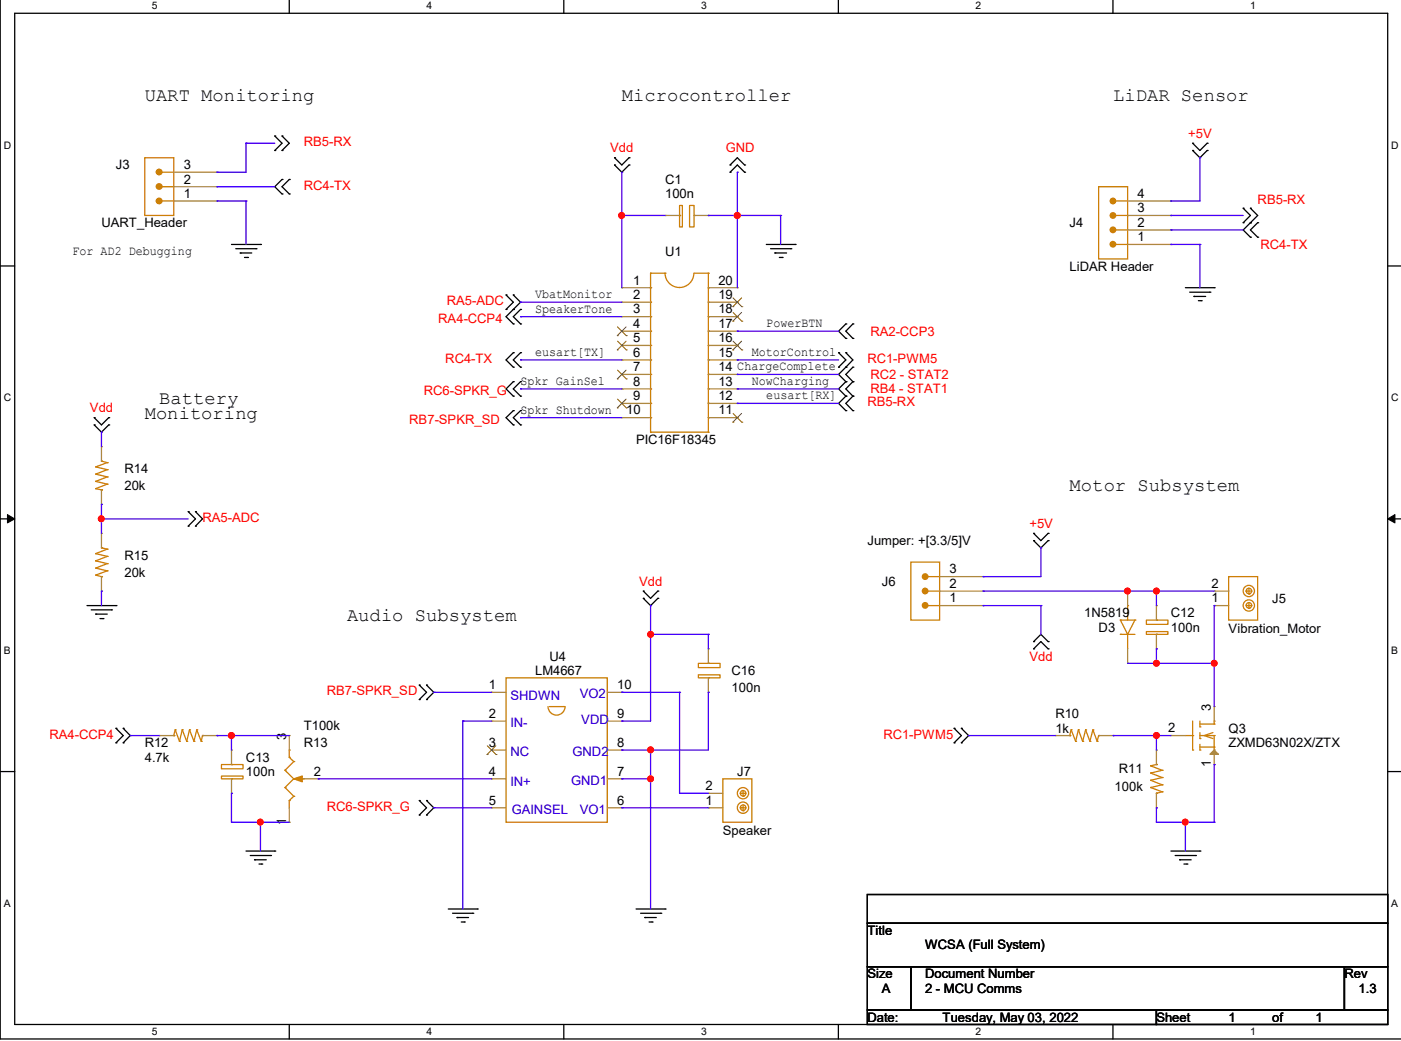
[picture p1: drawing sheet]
<svg xmlns="http://www.w3.org/2000/svg" width="278mm" height="207mm" viewBox="0 0 278 207" stroke-linecap="round" stroke-linejoin="round" font-family="sans-serif">
<path d="M0 -.1v206.5h278.3M2.9 2.6h272.7v201h-272.7z" fill="none" stroke="#000" stroke-width=".25"/>
<g fill="#fff">
<path d="M30.2 .1h1.1v2.2h-1.1z"/>
<path d="M30.2 203.8h1.1v2.3h-1.1z"/>
</g>
<path d="M57.4 0v2.6M57.4 203.6v2.8" fill="none" stroke="#000" stroke-width=".25"/>
<g fill="#fff">
<path d="M84.7 .1h1.1v2.2h-1.1z"/>
<path d="M84.7 203.8h1.1v2.3h-1.1z"/>
</g>
<path d="M112 0v2.6M112 203.6v2.8" fill="none" stroke="#000" stroke-width=".25"/>
<g fill="#fff">
<path d="M139.2 .1h1.1v2.2h-1.1z"/>
<path d="M139.2 203.8h1.1v2.3h-1.1z"/>
</g>
<path d="M166.5 0v2.6M166.5 203.6v2.8" fill="none" stroke="#000" stroke-width=".25"/>
<g fill="#fff">
<path d="M193.8 .1h1.1v2.2h-1.1z"/>
<path d="M193.8 203.8h1.1v2.3h-1.1z"/>
</g>
<path d="M221 0v2.6M221 203.6v2.8" fill="none" stroke="#000" stroke-width=".25"/>
<g fill="#fff">
<path d="M248.3 .1h1.1v2.2h-1.1z"/>
<path d="M248.3 203.8h1.1v2.3h-1.1z"/>
<path d="M.8 27.7h1.4v2.3h-1.4z"/>
<path d="M276.3 27.7h1.4v2.3h-1.4z"/>
<path d="M.8 77.9h1.4v2.3h-1.4z"/>
<path d="M276.3 77.9h1.4v2.3h-1.4z"/>
</g>
<path d="M0 52.8h2.9M275.6 52.8h2.7" fill="none" stroke="#000" stroke-width=".25"/>
<g fill="#fff">
<path d="M.8 128.2h1.3v2.2h-1.3z"/>
<path d="M276.3 128.2h1.3v2.2h-1.3z"/>
</g>
<path d="M0 103.1h2.9M275.6 103.1h2.7" fill="none" stroke="#000" stroke-width=".25"/>
<path d="M1.5 102.2l1.4 .9-1.4 .8zM275.6 103.1l1.4-.9v1.7z" fill="#000" stroke="#000" stroke-width=".2"/>
<g fill="#fff">
<path d="M.8 178.4h1.3v2.2h-1.3z"/>
<path d="M276.3 178.4h1.3v2.2h-1.3z"/>
</g>
<g fill="none" stroke="#000" stroke-width=".25">
<path d="M54.6 29.9h.1M54.6 27h.1M54.6 27l1.4 1.5-1.4 1.4M56 29.9h.1M56 27h.1M56 35.7h.1M56 38.5h.1M56 27l1.4 1.5-1.4 1.4M56 35.7l-1.4 1.4 1.4 1.4M57.4 38.5h.1M57.4 35.7h.1M57.4 35.7l-1.4 1.4 1.4 1.4"/>
<path d="M122 32.8h.1M122 31.3h.1M122 32.8l1.5 1.4 1.4-1.4M122 31.3l1.5 1.5 1.4-1.5M124.9 32.8h.1M124.9 31.3h.1M145 32.8h.1M145 34.2h.1M145 32.8l1.4-1.5 1.5 1.5M145 34.2l1.4-1.4 1.5 1.4M147.9 32.8h.1M147.9 34.2h.1"/>
<path d="M236.9 29.9h.1M236.9 28.5h.1M236.9 29.9l1.4 1.4 1.4-1.4M236.9 28.5l1.4 1.4 1.4-1.4M239.7 29.9h.1M239.7 28.5h.1M46 48.6h5.7M46.8 49.4h4M47.7 50.3h.1M47.7 50.3h2.3M48.6 51.2h.5M49.1 51.2h.1"/>
<path d="M50.8 49.4h.1M51.7 48.6h.1M100.5 58.6h.1M100.5 58.6l1.4 1.4-1.4 1.5M101.9 58.6h.1M101.9 58.6l1.5 1.4-2.9 2.9 1.4 1.5M152.2 48.6h5.7M153 49.4h4.1M153.9 50.3h.1M153.9 50.3h2.3M154.8 51.2h.5M155.3 51.2h.1"/>
<path d="M157.1 49.4h.1M157.9 48.6h.1M235.4 57.2h5.7M236.3 58.1h4M237.1 58.9h.1M237.1 58.9h2.3M238 59.7h.5M238.5 59.7h.1M240.3 58.1h.1M241.1 57.2h.1M246.9 44.3h.1M246.9 41.4h.1"/>
<path d="M246.9 41.4l1.4 1.4-1.4 1.5M248.3 44.3h.1M248.3 47.1h.1M248.3 41.4h.1M248.3 41.4l1.5 1.4-2.9 2.9 1.4 1.4M249.8 47.1h.1M249.8 44.3h.1M249.8 44.3l-1.5 1.4 1.5 1.4M100.5 61.5h.1M101.9 70.1h.1M101.9 73h.1M101.9 61.5h.1"/>
<path d="M101.9 64.4h.1M101.9 75.8h.1M101.9 78.7h.1M101.9 70.1l-1.4 1.4 1.4 1.5M101.9 75.8l-1.4 1.5 1.4 1.4M103.4 70.1h.1M103.4 73h.1M103.4 61.5h.1M103.4 64.4h.1M103.4 75.8h.1M103.4 78.7h.1M103.4 70.1l-1.5 1.4 1.5 1.5"/>
<path d="M103.4 61.5l-1.5 1.4 1.5 1.5M103.4 75.8l-1.5 1.5 1.5 1.4M166.5 73h.1M166.5 70.1h.1M166.5 70.1l1.5 1.4-1.5 1.5M168 78.7h.1M168 73h.1M168 70.1h.1M168 64.4h.1M168 67.2h.1M168 75.8h.1M168 78.7l-1.5 1.5 1.5 1.4"/>
<path d="M168 70.1l1.4 1.4-1.4 1.5M168 64.4l-1.5 1.4 1.5 1.4M168 75.8l-1.5 1.5 1.5 1.4M168 73l-1.5 1.4 1.5 1.4M169.4 78.7h.1M169.4 67.2h.1M169.4 64.4h.1M169.4 75.8h.1M169.4 73h.1M169.4 78.7l-1.4 1.5 1.4 1.4M169.4 64.4l-1.4 1.4 1.4 1.4M169.4 75.8l-1.4 1.5 1.4 1.4"/>
<path d="M169.4 73l-1.4 1.4 1.4 1.4M18.7 84.4h.1M18.7 83h.1M18.7 84.4l1.5 1.5 1.4-1.5M18.7 83l1.5 1.4 1.4-1.4M21.6 84.4h.1M21.6 83h.1M101.9 81.6h.1M101.9 84.4h.1M101.9 81.6l-1.4 1.4 1.4 1.4M103.4 81.6h.1M103.4 84.4h.1"/>
<path d="M103.4 81.6l-1.5 1.4 1.5 1.4M168 81.6h.1M169.4 81.6h.1M37.4 104.5h.1M37.4 101.7h.1M37.4 101.7l1.4 1.4-1.4 1.4M38.8 104.5h.1M38.8 101.7h.1M38.8 101.7l1.4 1.4-1.4 1.4M127.8 118.9h.1M127.8 117.4h.1M127.8 118.9l1.4 1.4 1.4-1.4"/>
<path d="M127.8 117.4l1.4 1.5 1.4-1.5M130.6 118.9h.1M130.6 117.4h.1M205.3 107.4h.1M205.3 106h.1M205.3 107.4l1.4 1.5 1.5-1.5M205.3 106l1.4 1.4 1.5-1.4M208.2 107.4h.1M208.2 106h.1M17.3 120.3h5.7M18.1 121.2h4M19 122h.1"/>
<path d="M19 122h2.3M19.9 122.9h.5M20.4 122.9h.1M22.1 121.2h.1M23 120.3h.1M83.3 136.1h.1M83.3 139h.1M83.3 136.1l1.4 1.5-1.4 1.4M84.7 139h.1M84.7 136.1h.1M84.7 136.1l1.4 1.5-1.4 1.4M205.3 127.5h.1"/>
<path d="M205.3 128.9h.1M205.3 127.5l1.4-1.5 1.5 1.5M205.3 128.9l1.4-1.4 1.5 1.4M208.2 127.5h.1M208.2 128.9h.1M0 153.3h2.9M23 144.7h.1M23 147.6h.1M23 144.7l1.5 1.4-1.5 1.5M24.5 147.6h.1M24.5 144.7h.1M24.5 144.7l1.4 1.4-1.4 1.5"/>
<path d="M83.3 159.1h.1M83.3 159.1l1.4 1.4-1.4 1.4M84.7 159.1h.1M84.7 159.1l1.4 1.4-1.4 1.4M189.5 144.7h.1M189.5 147.6h.1M189.5 144.7l1.4 1.4-1.4 1.5M190.9 147.6h.1M190.9 144.7h.1M190.9 144.7l1.5 1.4-1.5 1.5M275.6 153.3h2.7M48.9 169.1h5.7"/>
<path d="M49.7 170h4M50.5 170.8h.1M50.5 170.8h2.4M51.4 171.7h.6M52 171.7h.1M53.7 170h.1M54.6 169.1h.1M83.3 161.9h.1M84.7 161.9h.1M172.3 177.7h103.3v5.7h-103.3zM232.5 169.1h5.8M233.4 170h4"/>
<path d="M234.3 170.8h.1M234.3 170.8h2.3M235.1 171.7h.6M235.7 171.7h.1M237.4 170h.1M238.3 169.1h.1M89 180.6h5.8M89.9 181.5h4M90.8 182.3h.1M90.8 182.3h2.2M91.6 183.2h.6M92.2 183.2h.1"/>
<path d="M93.9 181.5h.1M94.8 180.6h.1M126.3 180.6h5.8M127.2 181.5h4M128.1 182.3h.1M128.1 182.3h2.2M128.9 183.2h.6M129.5 183.2h.1M131.2 181.5h.1M132.1 180.6h.1M172.3 183.4h103.3v8.7h-103.3zM172.3 192.1h8.6v8.6h-8.6z"/>
<path d="M180.9 192.1h86.1v8.6h-86.1zM267 192.1h8.6v8.6h-8.6zM172.3 200.7h57.4v2.9h-57.4zM229.7 200.7h45.9v2.9h-45.9z"/>
</g>
<g fill="none" stroke="#cc8006" stroke-width=".25">
<path d="M28.7 31.3h5.8v11.5h-5.8zM31.9 34.2h.1M31.9 37.1h.1M31.9 39.9h.1M31.9 34.2h2.6M31.9 37.1h2.6M31.9 39.9h2.6M218.2 37.1h5.7v14.3h-5.7zM221.4 39.9h.1M221.4 39.9h2.5M129.2 54.3h.1M129.2 57.2h.1"/>
<path d="M129.2 54.3v31.6M129.2 54.3h2.9M132.1 54.3h.1M132.1 54.3a2.85 2.85 0 0 0 2.9 2.8 2.85 2.85 0 0 0 2.8-2.8M135 40.8h.5v4.3h-.5zM135 42.8h.1M136.9 40.8h.9v4.3h-.9zM137.8 42.8h.1M137.8 54.3h2.9M140.7 54.3h.1M140.7 57.2h.1M140.7 54.3v31.6"/>
<path d="M221.4 42.8h.1M221.4 45.7h.1M221.4 48.6h.1M221.4 42.8h2.5M221.4 45.7h2.5M221.4 48.6h2.5M129.2 60h.1M129.2 62.9h.1M129.2 65.8h.1M129.2 68.6h.1M129.2 71.5h.1M129.2 74.4h.1"/>
<path d="M129.2 77.3h.1M140.7 77.3h.1M140.7 74.4h.1M140.7 71.5h.1M140.7 68.6h.1M140.7 65.8h.1M140.7 62.9h.1M140.7 60h.1M19 92.8h.1M19 94.2h.1M19 95.6h.1M19 97.1h.1"/>
<path d="M19 92.8l2.3 .5M19 94.2l2.3 .6M19 95.6l2.3 .6M19 97.1l1.2 .2M20.2 97.3h.1M20.2 91.6h.1M20.2 91.6l1.1 .3M21.3 91.9h.1M21.3 93.3h.1M21.3 94.8h.1M21.3 96.2h.1M21.3 91.9l-2.3 .9"/>
<path d="M21.3 93.3l-2.3 .9M21.3 94.8l-2.3 .8M21.3 96.2l-2.3 .9M129.2 85.9h.1M129.2 80.2h.1M129.2 83h.1M129.2 85.9h11.5M140.7 85.9h.1M140.7 83h.1M140.7 80.2h.1M19 110h.1M19 111.4h.1"/>
<path d="M19 112.9h.1M19 114.3h.1M19 110l2.3 .5M19 111.4l2.3 .6M19 112.9l2.3 .5M19 114.3l1.2 .3M20.2 114.6h.1M20.2 108.9h.1M20.2 108.9l1.1 .2M21.3 109.1h.1M21.3 110.5h.1M21.3 112h.1"/>
<path d="M21.3 113.4h.1M21.3 109.1l-2.3 .9M21.3 110.5l-2.3 .9M21.3 112l-2.3 .9M21.3 113.4l-2.3 .9M180.9 111.7h5.7v11.5h-5.7zM184 114.6h.1M184 117.4h.1M184 114.6h2.6M184 117.4h2.6M244 114.6h5.8v8.6h-5.8zM247.5 117.4h.1"/>
<path d="M247.5 117.4h1.1M248 118h.1M248 116.9v1.1M248 119.7v1.2M100.5 134.7h20.1v28.7h-20.1zM138.7 134.1h4.3v.6h-4.3zM138.7 131.8h4.3v.8h-4.3zM140.7 131.8h.1M140.7 134.7h.1M184 120.3h.1M184 120.3h2.6M222.5 123.2h.1"/>
<path d="M222.5 126h.1M222.5 123.2h2.9M222.5 123.2l1.4 2.8M222.5 126h2.9M223.9 126h.1M223.9 120.3h.1M223.9 120.3v2.9M223.9 126v2.9M225.4 123.2h.1M225.4 123.2l-1.5 2.8M227.7 125.5h4.2v.5h-4.2zM227.7 123.2h4.2v.8h-4.2z"/>
<path d="M229.7 123.2h.1M229.7 126h.1M247.5 120.3h.1M247.5 120.3h1.1M248 120.9h.1M34.5 146.1h.1M34.8 145h.1M34.8 145l.8 2.3M34.8 145l-.3 1.1M35.6 147.3h.1M36.2 145h.1M36.2 145l.9 2.3"/>
<path d="M36.2 145l-.6 2.3M37.1 147.3h.1M37.6 145h.1M37.6 145l.9 2.3M37.6 145l-.5 2.3M38.5 147.3h.1M39.1 145h.1M39.1 145l.9 2.3M39.1 145l-.6 2.3M40 147.3h.1M40.2 146.1h.1M40.2 146.1l-.2 1.2"/>
<path d="M44 154.2h4.3v.5h-4.3zM44 151.9h4.3v.9h-4.3zM46 151.9h.1M46 154.7h.1M56.6 156.5h.1M56.6 153h.1M56.6 156.5l1.7 1.7M56.6 153l1.7 1.7M57.4 159.1h.1M57.4 150.5h.1M57.4 149h.1M57.4 149v1.5"/>
<path d="M57.4 159.1v1.4M57.4 150.5l.9 .8M58.3 158.2h.1M58.3 154.7h.1M58.3 151.3h.1M58.3 158.2l-.9 .9M58.3 154.7l-1.7 1.8M58.3 151.3l-1.7 1.7M59.7 154.7h.6M60.3 154.7h.1M108.8 140.4a1.69 1.69 0 0 0 1.7 1.7 1.69 1.69 0 0 0 1.7-1.7M109.1 140.4h2.9"/>
<path d="M112 140.4h.1M143.6 154.7h5.7v8.7h-5.7zM147 157.6h.1M147 157.6h1.2M147.6 158.2h.1M147.6 157.1v1.1M147.6 159.9v1.2M212.4 146.1h.1M212.7 145h.1M212.7 145l.9 2.3M212.7 145l-.3 1.1M213.6 147.3h.1"/>
<path d="M214.2 145h.1M214.2 145l.8 2.3M214.2 145l-.6 2.3M215 147.3h.1M215.6 145h.1M215.6 145l.9 2.3M215.6 145l-.6 2.3M216.5 147.3h.1M217 145h.1M217 145l.9 2.3M217 145l-.5 2.3M217.9 147.3h.1"/>
<path d="M218.2 146.1h.1M218.2 146.1l-.3 1.2M228.5 152.2h.1M228.5 153.6h.1M228.5 155h.1M228.5 156.5h.1M228.5 152.2l2.3 .8M228.5 153.6l2.3 .9M228.5 155l2.3 .9M228.5 156.5l2.3 .8M229.7 157.6h.1M229.7 151.9h.1"/>
<path d="M229.7 151.9l-1.2 .3M230.8 153h.1M230.8 154.5h.1M230.8 155.9h.1M230.8 157.3h.1M230.8 153l-2.3 .6M230.8 154.5l-2.3 .5M230.8 155.9l-2.3 .6M230.8 157.3l-1.1 .3M235.4 146.1h1.5M236.9 146.1h.1M236.9 149h.1"/>
<path d="M236.9 143.3v5.7M238.3 149h.1M238.3 146.7h.1M238.3 144.4h.1M238.3 146.1h2.8M238.3 143.3v1.1M238.3 145.6v1.1M238.3 147.9v1.1M238.3 143.9h2.8M238.3 148.4h2.8M240.9 145.6l-1.8 .5 1.8 .6M241.1 146.1h.1"/>
<path d="M241.1 149h.1M241.1 143.3h.1M241.1 143.9h.1M241.1 148.4h.1M241.1 143.3v.6M241.1 146.1v2.9M147 160.5h.1M147 160.5h1.2M147.6 161.1h.1"/>
<circle cx="248" cy="117.4" r="1.12"/>
<circle cx="248" cy="117.4" r=".55"/>
<circle cx="248" cy="120.3" r="1.12"/>
<circle cx="248" cy="120.3" r=".55"/>
<circle cx="147.6" cy="157.6" r="1.12"/>
<circle cx="147.6" cy="157.6" r=".55"/>
<circle cx="147.6" cy="160.5" r="1.12"/>
<circle cx="147.6" cy="160.5" r=".55"/>
</g>
<g fill="none" stroke="#a84" stroke-width=".25">
<path d="M34.5 39.9h8.6M34.5 37.1h8.6M34.5 34.2h8.6M43.1 39.9h.1M43.1 37.1h.1M43.1 34.2h.1M223.9 39.9h8.6M232.5 39.9h.1M123.5 57.2h.1M123.5 57.2h5.7M132.1 42.8h.1M132.1 42.8h2.9"/>
<path d="M137.8 42.8h2.9M140.7 42.8h.1M140.7 57.2h5.7M146.4 57.2h.1M223.9 42.8h8.6M223.9 48.6h8.6M223.9 45.7h8.6M232.5 48.6h.1M232.5 45.7h.1M232.5 42.8h.1M123.5 60h.1M123.5 62.9h.1"/>
<path d="M123.5 65.8h.1M123.5 68.6h.1M123.5 71.5h.1M123.5 74.4h.1M123.5 77.3h.1M123.5 60h5.7M123.5 62.9h5.7M123.5 65.8h5.7M123.5 68.6h5.7M123.5 71.5h5.7M123.5 74.4h5.7M123.5 77.3h5.7"/>
<path d="M140.7 60h5.7M140.7 62.9h5.7M140.7 65.8h5.7M140.7 68.6h5.7M140.7 71.5h5.7M140.7 74.4h5.7M140.7 77.3h5.7M146.4 77.3h.1M146.4 74.4h.1M146.4 71.5h.1M146.4 68.6h.1M146.4 65.8h.1"/>
<path d="M146.4 62.9h.1M146.4 60h.1M20.2 88.7h.1M20.2 88.7v2.9M20.2 97.3v2.9M123.5 80.2h.1M123.5 83h.1M123.5 80.2h5.7M123.5 83h5.7M140.7 80.2h5.7M140.7 83h5.7M146.4 83h.1"/>
<path d="M146.4 80.2h.1M20.2 100.2h.1M20.2 106h.1M20.2 117.4h.1M20.2 106v2.9M20.2 114.6v2.8M186.6 117.4h8.6M186.6 114.6h8.6M195.2 117.4h.1M195.2 114.6h.1M223.9 117.4h.1M223.9 117.4v2.9"/>
<path d="M241.1 117.4h.1M241.1 117.4h2.9M97.6 137.6h.1M97.6 137.6h2.9M120.6 137.6h2.9M123.5 137.6h.1M140.7 128.9h.1M140.7 137.6h.1M140.7 128.9v2.9M140.7 134.7v2.9M186.6 120.3h8.6M195.2 120.3h.1"/>
<path d="M223.9 131.8h.1M223.9 128.9v2.9M229.7 120.3h.1M229.7 128.9h.1M229.7 120.3v2.9M229.7 126v2.9M241.1 120.3h.1M241.1 120.3h2.9M31.6 146.1h.1M31.6 146.1h2.9M40.2 146.1h2.9M43.1 146.1h.1"/>
<path d="M46 149h.1M46 157.6h.1M46 149v2.9M46 154.7v2.9M57.4 146.1h.1M57.4 146.1v2.9M60.3 154.7h2.9M63.2 154.7h.1M97.6 143.3h.1M97.6 149h.1M97.6 154.7h.1M97.6 154.7h2.9"/>
<path d="M97.6 143.3h2.9M97.6 149h2.9M120.6 154.7h2.9M120.6 143.3h2.9M120.6 149h2.9M123.5 154.7h.1M123.5 149h.1M123.5 143.3h.1M140.7 157.6h.1M140.7 157.6h2.9M209.6 146.1h.1M209.6 146.1h2.8"/>
<path d="M218.2 146.1h2.9M221.1 146.1h.1M229.7 149h.1M229.7 149v2.9M229.7 157.6v2.9M232.5 146.1h.1M232.5 146.1h2.9M241.1 151.9h.1M241.1 140.4h.1M241.1 140.4v2.9M241.1 149v2.9M57.4 163.4h.1"/>
<path d="M57.4 160.5v2.9M97.6 160.5h.1M97.6 160.5h2.9M120.6 160.5h2.9M123.5 160.5h.1M140.7 160.5h.1M140.7 160.5h2.9M229.7 160.5h.1"/>
</g>
<g fill="#cc8006" stroke="#cc8006" stroke-width=".25">
<path d="M58.3 154.7l1.7-.5v1.1z"/>
<circle cx="31.6" cy="34.2" r=".56"/>
<circle cx="31.6" cy="37.1" r=".56"/>
<circle cx="31.6" cy="39.9" r=".56"/>
<circle cx="183.7" cy="114.6" r=".55"/>
<circle cx="183.7" cy="117.4" r=".55"/>
<circle cx="183.7" cy="120.3" r=".55"/>
<circle cx="221" cy="39.9" r=".55"/>
<circle cx="221" cy="42.8" r=".55"/>
<circle cx="221" cy="45.7" r=".55"/>
<circle cx="221" cy="48.5" r=".55"/>
</g>
<g fill="none" stroke="#804000" stroke-width=".2">
<path d="M145.6 59.2l1.7 1.7M147.3 59.2l-1.8 1.7M122.6 66.7h.1M122.6 69.5h.1M122.6 75.3h.1M122.6 65l1.8 1.7M122.6 67.8l1.8 1.7M122.6 73.5l1.8 1.8M122.6 79.3l1.8 1.7M124.3 65l-1.7 1.7M124.3 67.8l-1.7 1.7M124.3 73.5l-1.7 1.8"/>
<path d="M124.3 79.3l-1.7 1.7M124.4 66.7h.1M124.4 69.5h.1M124.4 75.3h.1M145.5 69.5h.1M145.5 63.8h.1M145.5 60.9h.1M145.6 67.8l1.7 1.7M145.6 62.1l1.7 1.7M147.3 67.8l-1.8 1.7M147.3 62.1l-1.8 1.7M147.3 69.5h.1"/>
<path d="M147.3 63.8h.1M147.3 60.9h.1M122.6 81h.1M124.4 81h.1M145.5 83.9h.1M145.6 82.1l1.7 1.8M147.3 82.1l-1.8 1.8M147.3 83.9h.1M96.7 149.9h.1M96.8 148.2l1.7 1.7M98.5 148.2l-1.8 1.7M98.5 149.9h.1"/>
</g>
<path d="M241.1 149l.9 .9h-1.7z" fill="#a84" stroke="#a84" stroke-width=".25"/>
<g fill="none" stroke="#4200ff" stroke-width=".25">
<path d="M43.1 34.2h.1M43.1 39.9h.1M43.1 37.1h.1M43.1 39.9h5.8M43.1 37.1h11.5M48.9 28.5h.1M48.9 39.9h.1M48.9 28.5v5.7h-5.8M48.9 39.9v8.7M48.9 28.5h5.7M123.5 34.2h.1M123.5 34.2v23"/>
<path d="M146.4 34.2h.1M146.4 34.2v23M232.5 39.9h.1M238.3 31.3h.1M238.3 31.3v8.6h-5.8M123.5 42.8h.1M123.5 42.8h8.6M140.7 42.8h.1M140.7 42.8h14.3M146.4 42.8h.1M155 42.8h.1M155 42.8v5.8"/>
<path d="M232.5 48.6h.1M232.5 42.8h.1M232.5 45.7h.1M232.5 42.8h14.4M232.5 48.6h5.8M232.5 45.7h14.4M238.3 48.6h.1M238.3 48.6v8.6M103.4 71.5h.1M103.4 62.9h.1M103.4 77.3h.1M103.4 60h.1"/>
<path d="M103.4 71.5h20.1M103.4 62.9h20.1M103.4 77.3h20.1M103.4 60h20.1M146.4 71.5h.1M146.4 65.8h.1M146.4 74.4h.1M146.4 77.3h.1M146.4 71.5h20.1M146.4 65.8h20.1M146.4 77.3h20.1M146.4 74.4h20.1"/>
<path d="M20.2 85.9h.1M20.2 85.9v2.8M103.4 83h.1M103.4 83h20.1M146.4 80.2h.1M146.4 80.2h20.1M20.2 100.2h.1M20.2 103.1h.1M20.2 117.4h.1M20.2 100.2v5.8M20.2 117.4v2.9M20.2 103.1h17.2"/>
<path d="M195.2 114.6h.1M195.2 117.4h.1M195.2 117.4h45.9M206.7 108.9h.1M206.7 108.9v5.7h-11.5M229.7 117.4h.1M229.7 117.4v2.9M86.1 137.6h.1M86.1 137.6h11.5M123.5 137.6h.1M123.5 137.6h11.5M129.2 120.3h.1"/>
<path d="M129.2 126h.1M129.2 120.3v23h-5.7M129.2 126h11.5M135 137.6h.1M135 137.6v20M140.7 126h.1M140.7 137.6h.1M140.7 137.6v11.4h-17.2M140.7 126v2.9M195.2 120.3h.1M195.2 120.3h11.5M206.7 120.3h.1"/>
<path d="M206.7 120.3v5.7M223.9 131.8h17.2M229.7 131.8h.1M229.7 128.9h.1M229.7 128.9v2.9M241.1 120.3h.1M241.1 131.8h.1M241.1 120.3v20.1M25.9 146.1h.1M25.9 146.1h5.7M43.1 146.1h.1M43.1 146.1h14.3"/>
<path d="M46 146.1h.1M46 157.6h.1M46 146.1v2.9M46 157.6v5.8M63.2 154.7h.1M63.2 154.7h34.4M91.9 143.3h.1M91.9 143.3h5.7M91.9 143.3v37.3M123.5 143.3h.1M123.5 154.7h.1M123.5 149h.1"/>
<path d="M123.5 154.7h5.7M129.2 154.7h.1M129.2 149h.1M129.2 149v31.6M135 157.6h.1M135 157.6h5.7M192.4 146.1h.1M192.4 146.1h17.2M221.1 146.1h.1M221.1 146.1h11.4M229.7 146.1h.1M229.7 146.1v2.9"/>
<path d="M241.1 151.9h.1M241.1 151.9v11.5M46 163.4h.1M46 163.4h11.4M51.7 163.4h.1M51.7 163.4v5.7M86.1 160.5h.1M86.1 160.5h11.5M123.5 160.5h.1M123.5 160.5h17.2M229.7 160.5h.1M229.7 160.5v2.9h11.4"/>
<path d="M235.4 163.4h.1M235.4 163.4v5.7M241.1 163.4h.1"/>
</g>
<g fill="#f00" stroke="#f00" stroke-width=".25">
<circle cx="123.4" cy="42.8" r=".55"/>
<circle cx="146.4" cy="42.8" r=".56"/>
<circle cx="229.7" cy="146.1" r=".55"/>
<circle cx="235.4" cy="163.3" r=".55"/>
<circle cx="241.1" cy="131.8" r=".55"/>
<circle cx="223.9" cy="117.4" r=".55"/>
<circle cx="229.7" cy="117.4" r=".55"/>
<circle cx="229.7" cy="131.8" r=".55"/>
<circle cx="129.2" cy="154.7" r=".55"/>
<circle cx="129.2" cy="149" r=".55"/>
<circle cx="46" cy="146.1" r=".56"/>
<circle cx="51.7" cy="163.3" r=".55"/>
<circle cx="129.2" cy="126" r=".55"/>
<circle cx="20.1" cy="103.1" r=".55"/>
</g>
<g font-size="3.7">
<text x="28.7" y="20">UART Monitoring</text>
<text x="123.5" y="20">Microcontroller</text>
<text x="221.1" y="20">LiDAR Sensor</text>
<text x="28.7" y="83.2">Monitoring</text>
<text x="31.6" y="80.3">Battery</text>
<text x="212.4" y="97.5">Motor Subsystem</text>
<text x="68.9" y="123.3">Audio Subsystem</text>
</g>
<g font-size="2.6" fill="#f00">
<text x="60.3" y="29.1">RB5-RX</text>
<text x="236" y="27.4">+5V</text>
<text x="121.2" y="30.2">Vdd</text>
<text x="144.1" y="30.2">GND</text>
<text x="60.3" y="37.7">RC4-TX</text>
<text x="249.8" y="40.6">RB5-RX</text>
<text x="250.3" y="49.5">RC4-TX</text>
<text x="87" y="64.1">RA4-CCP4</text>
<text x="88.7" y="60.6">RA5-ADC</text>
<text x="172.8" y="66.7">RA2-CCP3</text>
<text x="88.4" y="72.1">RC4-TX</text>
<text x="172.3" y="72.1">RC1-PWM5</text>
<text x="172.8" y="75.3">RC2 - STAT2</text>
<text x="17.9" y="81.9">Vdd</text>
<text x="84.2" y="78.5">RC6-SPKR_G</text>
<text x="172.3" y="80.7">RB5-RX</text>
<text x="172.8" y="78.2">RB4 - STAT1</text>
<text x="81.3" y="84.2">RB7-SPKR_SD</text>
<text x="40.2" y="103.7">RA5-ADC</text>
<text x="204.4" y="104.8">+5V</text>
<text x="126.9" y="116.3">Vdd</text>
<text x="204.4" y="131.2">Vdd</text>
<text x="64.9" y="138.1">RB7-SPKR_SD</text>
<text x="9.8" y="146.7">RA4-CCP4</text>
<text x="175.4" y="146.7">RC1-PWM5</text>
<text x="64.9" y="161.1">RC6-SPKR_G</text>
</g>
<g font-size="2.6">
<text x="23" y="33.7">J3</text>
<text x="36.5" y="33.6">3</text>
<text x="36.5" y="39.3">1</text>
<text x="36.5" y="36.5">2</text>
<text x="132.1" y="36.5">C1</text>
<text x="132.1" y="39.4">100n</text>
<text x="225.9" y="39.3">4</text>
<text x="20.2" y="45.1">UART_Header</text>
<text x="212.4" y="45.1">J4</text>
<text x="225.9" y="47.9">1</text>
<text x="225.9" y="45.1">2</text>
<text x="225.9" y="42.2">3</text>
<text x="14.4" y="50.6">For AD2 Debugging</text>
<text x="132.1" y="50.9">U1</text>
<text x="212.4" y="53.8">LiDAR Header</text>
<text x="106.3" y="59.2">VbatMonitor</text>
<text x="125.8" y="56.5">1</text>
<text x="125.8" y="59.4">2</text>
<text x="142.7" y="59.4">19</text>
<text x="142.7" y="56.5">20</text>
<text x="106.3" y="62.1">SpeakerTone</text>
<text x="125.8" y="62.3">3</text>
<text x="125.8" y="65.2">4</text>
<text x="142.7" y="65.2">17</text>
<text x="142.7" y="62.3">18</text>
<text x="152.2" y="65">PowerBTN</text>
<text x="106.3" y="70.7">eusart[TX]</text>
<text x="125.8" y="68">5</text>
<text x="125.8" y="70.9">6</text>
<text x="142.7" y="70.9">15</text>
<text x="142.7" y="68">16</text>
<text x="149.3" y="70.7">MotorControl</text>
<text x="103.4" y="76.5">Spkr GainSel</text>
<text x="125.8" y="73.8">7</text>
<text x="125.8" y="76.6">8</text>
<text x="142.7" y="76.6">13</text>
<text x="142.7" y="73.8">14 ChargeComplete</text>
<text x="149.3" y="76.5">NowCharging</text>
<text x="103.4" y="82.2">Spkr Shutdown</text>
<text x="124.3" y="82.4">10</text>
<text x="125.8" y="79.5">9</text>
<text x="142.7" y="82.4">11</text>
<text x="142.7" y="79.5">12</text>
<text x="152.2" y="79.3">eusart[RX]</text>
<text x="126.3" y="88.2">PIC16F18345</text>
<text x="24.7" y="93.9">R14</text>
<text x="24.7" y="97.4">20k</text>
<text x="24.7" y="111.2">R15</text>
<text x="172.3" y="108.3">Jumper: +[3.3/5]V</text>
<text x="188.6" y="113.9">3</text>
<text x="24.7" y="114.6">20k</text>
<text x="175.1" y="116.3">J6</text>
<text x="188.6" y="119.7">1</text>
<text x="188.6" y="116.8">2</text>
<text x="240.6" y="119.7">1</text>
<text x="240.6" y="116.8">2</text>
<text x="252.6" y="119.8">J5</text>
<text x="215.3" y="122.7">1N5819</text>
<text x="218.2" y="125.5">D3</text>
<text x="232.5" y="122.7">C12</text>
<text x="232.5" y="125.5">100n</text>
<text x="244" y="125.8">Vibration_Motor</text>
<text x="109.1" y="131.2">U4</text>
<text x="97.1" y="136.9">1</text>
<text x="106.3" y="134.1">LM4667</text>
<text x="122.6" y="136.9">10</text>
<text x="145.3" y="134.1">C16</text>
<text x="145.3" y="137.6">100n</text>
<text x="97.1" y="142.6">2</text>
<text x="122.6" y="142.6">9</text>
<text x="209.6" y="142.7">R10</text>
<text x="240.5" y="141.3" transform="rotate(-90 240.5 141.3)">3</text>
<text x="28.7" y="148.5">R12</text>
<text x="56.8" y="147" transform="rotate(-90 56.8 147)">3</text>
<text x="60.3" y="148.5">R13</text>
<text x="60.3" y="145">T100k</text>
<text x="97.1" y="148.4">3</text>
<text x="122.6" y="148.4">8</text>
<text x="209.6" y="145.6">1k</text>
<text x="232" y="145.5">2</text>
<text x="244" y="145.6">Q3</text>
<text x="244" y="148.5">ZXMD63N02X/ZTX</text>
<text x="28.7" y="151.4">4.7k</text>
<text x="48.9" y="151.4">C13</text>
<text x="48.9" y="154.2">100n</text>
<text x="62.3" y="154.1">2</text>
<text x="97.1" y="154.1">4</text>
<text x="122.6" y="154.1">7</text>
<text x="146.4" y="154.2">J7</text>
<text x="222.2" y="153.6">R11</text>
<text x="240.5" y="152.5" transform="rotate(-90 240.5 152.5)">1</text>
<text x="97.1" y="159.9">5</text>
<text x="122.6" y="159.9">6</text>
<text x="140.1" y="159.9">1</text>
<text x="140.1" y="157">2</text>
<text x="221.4" y="157.1">100k</text>
<text x="56.8" y="163.9" transform="rotate(-90 56.8 163.9)">1</text>
<text x="143.6" y="166">Speaker</text>
<text x="172.3" y="185.8">Title</text>
<text x="183.7" y="188.6">WCSA (Full System)</text>
<text x="172.3" y="194.4">Size</text>
<text x="175.1" y="197.3">A</text>
<text x="183.7" y="194.4">Document Number</text>
<text x="183.7" y="197.3">2 - MCU Comms</text>
<text x="267" y="194.4">Rev</text>
<text x="269.8" y="197.3">1.3</text>
<text x="172.3" y="203">Date:</text>
<text x="187.2" y="203">Tuesday, May 03, 2022</text>
<text x="229.7" y="203">Sheet</text>
<text x="244" y="203">1</text>
<text x="252.6" y="203">of</text>
<text x="261.2" y="203">1</text>
</g>
<g font-size="2.6" fill="#00c">
<text x="101.4" y="139">SHDWN</text>
<text x="115.1" y="138.7">VO2</text>
<text x="115.4" y="143.9">VDD</text>
<text x="101.4" y="144.5">IN-</text>
<text x="101.4" y="150.2">NC</text>
<text x="113.4" y="155.9">GND1</text>
<text x="113.7" y="150.2">GND2</text>
<text x="101.4" y="156.2">IN+</text>
<text x="101.6" y="161.7">GAINSEL</text>
<text x="115.1" y="161.7">VO1</text>
</g>
<g font-size="2.1">
<text x="30.2" y="1.9">5</text>
<text x="84.7" y="1.9">4</text>
<text x="139.2" y="1.9">3</text>
<text x="193.8" y="1.9">2</text>
<text x="248.3" y="1.9">1</text>
<text x=".8" y="29.6">D</text>
<text x="276.3" y="29.6">D</text>
<text x=".8" y="79.8">C</text>
<text x="276.3" y="79.8">C</text>
<text x=".8" y="130">B</text>
<text x="276.3" y="130">B</text>
<text x=".8" y="180.2">A</text>
<text x="276.3" y="180.2">A</text>
<text x="30.2" y="205.7">5</text>
<text x="84.7" y="205.7">4</text>
<text x="139.2" y="205.7">3</text>
<text x="193.8" y="205.7">2</text>
<text x="248.3" y="205.7">1</text>
</g>
</svg>
